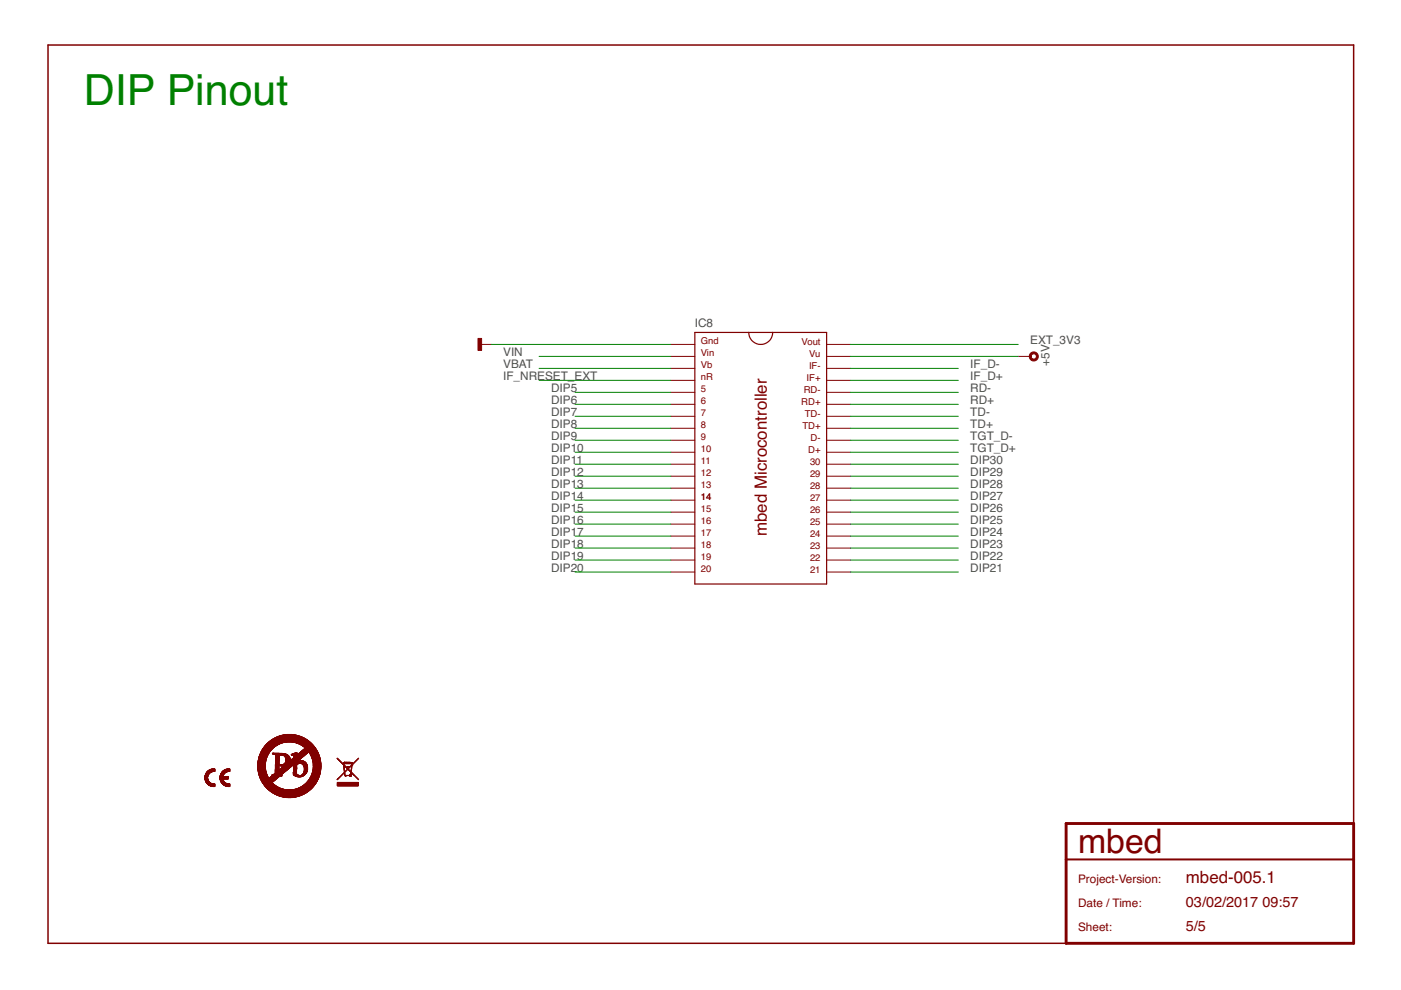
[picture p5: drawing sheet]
<svg xmlns="http://www.w3.org/2000/svg" width="297mm" height="210mm" viewBox="0 0 297 210" stroke-linecap="round" stroke-linejoin="round" font-family="sans-serif">
<g fill="#800000" stroke="#800000" stroke-width=".21">
<path d="M101.3 71.8h.8v2.5h-.8z"/>
<path d="M61 169.1h.7z"/>
<path d="M60.7 169.1h1.4z"/>
<path d="M60.5 169l1.7 .1z"/>
<path d="M60.3 169h2.1z"/>
<path d="M60.2 169h2.4z"/>
<path d="M60 169h2.7z"/>
<path d="M59.9 168.9l2.9 .1z"/>
<path d="M59.8 168.9l3.1 .1z"/>
<path d="M59.7 168.9h3.3z"/>
<path d="M59.6 168.8l3.5 .1z"/>
<path d="M59.5 168.8l3.7 .1z"/>
<path d="M59.4 168.8h3.9z"/>
<path d="M59.3 168.8h4.1z"/>
<path d="M59.2 168.7l4.3 .1z"/>
<path d="M59.1 168.7h4.5z"/>
<path d="M59 168.7h4.7z"/>
<path d="M58.9 168.7h4.8z"/>
<path d="M58.9 168.6l4.9 .1z"/>
<path d="M58.8 168.6h5.1z"/>
<path d="M58.7 168.6h5.3z"/>
<path d="M58.7 168.5l5.3 .1z"/>
<path d="M58.6 168.5h5.5z"/>
<path d="M58.5 168.5h5.7z"/>
<path d="M58.5 168.4l5.7 .1z"/>
<path d="M58.5 168.4l5.8 .1z"/>
<path d="M58.4 168.4h5.9z"/>
<path d="M58.4 168.4h6z"/>
<path d="M58.3 168.3l6.1 .1z"/>
<path d="M58.3 168.3l6.2 .1z"/>
<path d="M58.2 168.3h6.3z"/>
<path d="M58.1 168.3h6.5z"/>
<path d="M58.1 168.2l6.5 .1z"/>
<path d="M58 168.2l6.6 .1z"/>
<path d="M58 168.2h6.7z"/>
<path d="M57.9 168.1l6.9 .1z"/>
<path d="M57.9 168.1h6.9z"/>
<path d="M57.8 168.1h7.1z"/>
<path d="M57.8 168l7.2 .1z"/>
<path d="M57.7 168l7.3 .1z"/>
<path d="M57.7 168h7.3z"/>
<path d="M57.6 168h7.4z"/>
<path d="M57.6 167.9l7.5 .1z"/>
<path d="M57.5 167.9h7.7z"/>
<path d="M57.5 167.8l7.8 .1z"/>
<path d="M57.4 167.8l7.9 .1z"/>
<path d="M57.4 167.8h7.9z"/>
<path d="M57.4 167.8h8z"/>
<path d="M57.3 167.7l8.1 .1z"/>
<path d="M57.3 167.7h8.1z"/>
<path d="M57.3 167.7h8.2z"/>
<path d="M57.2 167.7h8.3z"/>
<path d="M57.2 167.6l8.3 .1z"/>
<path d="M57.1 167.6h8.5z"/>
<path d="M57 167.5l8.6 .1z"/>
<path d="M57 167.5l8.7 .1z"/>
<path d="M57 167.5h8.7z"/>
<path d="M57 167.4l4 .1z"/>
<path d="M61.7 167.4l4 .1z"/>
<path d="M56.9 167.4l3.8 .1z"/>
<path d="M62 167.4l3.7 .1z"/>
<path d="M56.9 167.4h3.6z"/>
<path d="M62.1 167.4h3.7z"/>
<path d="M56.9 167.4h3.5z"/>
<path d="M62.3 167.4h3.5z"/>
<path d="M56.9 167.3l3.3 .1z"/>
<path d="M62.4 167.3l3.4 .1z"/>
<path d="M56.8 167.3l3.4 .1z"/>
<path d="M62.5 167.3l3.4 .1z"/>
<path d="M56.8 167.3h3.2z"/>
<path d="M62.7 167.3h3.2z"/>
<path d="M62.7 167.3h3.3z"/>
<path d="M56.7 167.3h3.2z"/>
<path d="M62.8 167.3h3.2z"/>
<path d="M56.7 167.2l3.1 .1z"/>
<path d="M62.9 167.2l3.1 .1z"/>
<path d="M56.7 167.2h3z"/>
<path d="M63 167.2h3z"/>
<path d="M56.7 167.2h2.9z"/>
<path d="M56.6 167.2h3z"/>
<path d="M63.1 167.2h3z"/>
<path d="M56.6 167.1l2.9 .1z"/>
<path d="M63.2 167.1l2.9 .1z"/>
<path d="M56.6 167.1h2.8z"/>
<path d="M63.2 167.1h2.9z"/>
<path d="M63.3 167.1h2.8z"/>
<path d="M56.6 167l2.7 .1z"/>
<path d="M63.4 167l2.8 .1z"/>
<path d="M56.5 167l2.8 .1z"/>
<path d="M56.5 167h2.7z"/>
<path d="M63.5 167h2.7z"/>
<path d="M56.5 167h2.6z"/>
<path d="M63.5 167h2.8z"/>
<path d="M56.5 166.9l2.6 .1z"/>
<path d="M63.6 166.9l2.7 .1z"/>
<path d="M56.4 166.9l2.6 .1z"/>
<path d="M56.4 166.9h2.6z"/>
<path d="M63.7 166.9h2.6z"/>
<path d="M56.4 166.9h2.5z"/>
<path d="M63.8 166.9h2.5z"/>
<path d="M56.4 166.8l2.5 .1z"/>
<path d="M63.8 166.8l2.6 .1z"/>
<path d="M56.3 166.8l2.5 .1z"/>
<path d="M56.3 166.8h2.5z"/>
<path d="M63.9 166.8h2.5z"/>
<path d="M56.3 166.8h2.4z"/>
<path d="M56.2 166.7l2.5 .1z"/>
<path d="M64 166.7l2.5 .1z"/>
<path d="M56.2 166.7h2.4z"/>
<path d="M64.1 166.7h2.4z"/>
<path d="M56.2 166.6l2.3 .1z"/>
<path d="M64.1 166.6l2.4 .1z"/>
<path d="M64.2 166.6l2.3 .1z"/>
<path d="M56.1 166.6h2.4z"/>
<path d="M64.2 166.6h2.4z"/>
<path d="M56.1 166.6h2.3z"/>
<path d="M56.1 166.5l2.3 .1z"/>
<path d="M64.3 166.5l2.3 .1z"/>
<path d="M56 166.5h2.3z"/>
<path d="M64.3 166.5h2.4z"/>
<path d="M64.4 166.5h2.2z"/>
<path d="M56 166.4l2.3 .1z"/>
<path d="M64.4 166.4l2.3 .1z"/>
<path d="M64.5 166.4l2.2 .1z"/>
<path d="M56 166.4h2.2z"/>
<path d="M64.5 166.4h2.2z"/>
<path d="M64.5 166.4h2.3z"/>
<path d="M55.9 166.3l2.2 .1z"/>
<path d="M64.5 166.3l2.2 .1z"/>
<path d="M55.9 166.3h2.2z"/>
<path d="M64.6 166.3h2.2z"/>
<path d="M55.9 166.3h2.1z"/>
<path d="M55.9 166.2l2.1 .1z"/>
<path d="M64.7 166.2l2.1 .1z"/>
<path d="M55.9 166.2h2.1z"/>
<path d="M64.7 166.2h2.1z"/>
<path d="M55.8 166.2h2.2z"/>
<path d="M64.7 166.2h2.2z"/>
<path d="M55.8 166.2h2.1z"/>
<path d="M55.8 166.1l2.1 .1z"/>
<path d="M64.8 166.1l2.1 .1z"/>
<path d="M55.8 166.1l2 .1z"/>
<path d="M55.8 166.1h2z"/>
<path d="M64.9 166.1h2z"/>
<path d="M64.9 166.1h2.1z"/>
<path d="M55.7 166l2.1 .1z"/>
<path d="M64.9 166l2.1 .1z"/>
<path d="M55.7 166h2z"/>
<path d="M64.9 166h2.1z"/>
<path d="M55.7 165.9l2 .1z"/>
<path d="M65 165.9l2 .1z"/>
<path d="M55.6 165.9l2.1 .1z"/>
<path d="M55.7 165.9h2z"/>
<path d="M65 165.9h2.1z"/>
<path d="M55.6 165.9h2.1z"/>
<path d="M65.1 165.9h2z"/>
<path d="M55.6 165.8l2.2 .1z"/>
<path d="M65.1 165.8l2 .1z"/>
<path d="M55.6 165.8h2.2z"/>
<path d="M65.1 165.8h2z"/>
<path d="M55.5 165.8h2.4z"/>
<path d="M65.2 165.8h1.9z"/>
<path d="M55.6 165.7l2.3 .1z"/>
<path d="M65.2 165.7l2 .1z"/>
<path d="M55.5 165.7h2.4z"/>
<path d="M65.2 165.7h2z"/>
<path d="M55.5 165.7h2.5z"/>
<path d="M65.3 165.7h1.9z"/>
<path d="M55.5 165.6l2.5 .1z"/>
<path d="M65.3 165.6l1.9 .1z"/>
<path d="M55.4 165.6h2.7z"/>
<path d="M65.3 165.6h1.9z"/>
<path d="M55.5 165.5l2.6 .1z"/>
<path d="M65.3 165.5l2 .1z"/>
<path d="M55.4 165.5l2.7 .1z"/>
<path d="M65.4 165.5l1.9 .1z"/>
<path d="M55.4 165.5h2.8z"/>
<path d="M65.3 165.5h2z"/>
<path d="M65.4 165.5h1.9z"/>
<path d="M55.4 165.4l2.8 .1z"/>
<path d="M65.4 165.4l1.9 .1z"/>
<path d="M55.4 165.4l2.9 .1z"/>
<path d="M55.4 165.4h2.9z"/>
<path d="M65.4 165.4h1.9z"/>
<path d="M65.5 165.4h1.8z"/>
<path d="M55.4 165.4h3z"/>
<path d="M65.5 165.4h1.9z"/>
<path d="M55.3 165.3l3.1 .1z"/>
<path d="M65.5 165.3l1.9 .1z"/>
<path d="M55.3 165.3h3.1z"/>
<path d="M65.5 165.3h1.9z"/>
<path d="M55.3 165.2l3.2 .1z"/>
<path d="M65.6 165.2l1.8 .1z"/>
<path d="M55.3 165.2h3.2z"/>
<path d="M65.6 165.2h1.8z"/>
<path d="M55.2 165.2h3.3z"/>
<path d="M55.2 165.1l3.4 .1z"/>
<path d="M65.6 165.1l1.9 .1z"/>
<path d="M55.2 165.1h3.5z"/>
<path d="M65.7 165.1h1.8z"/>
<path d="M55.2 165l1.8 .1z"/>
<path d="M57 165l1.7 .1z"/>
<path d="M65.7 165l1.8 .1z"/>
<path d="M55.2 165h1.8z"/>
<path d="M57.1 165h1.7z"/>
<path d="M65.7 165h1.8z"/>
<path d="M55.2 165h1.7z"/>
<path d="M55.2 164.9l1.7 .1z"/>
<path d="M57.1 164.9l1.7 .1z"/>
<path d="M65.7 164.9l1.8 .1z"/>
<path d="M55.1 164.9l1.8 .1z"/>
<path d="M57.2 164.9l1.7 .1z"/>
<path d="M65.8 164.9l1.7 .1z"/>
<path d="M55.2 164.9h1.7z"/>
<path d="M57.2 164.9h1.7z"/>
<path d="M65.7 164.9h1.9z"/>
<path d="M55.1 164.9h1.8z"/>
<path d="M65.8 164.9h1.8z"/>
<path d="M55.1 164.8l1.8 .1z"/>
<path d="M57.3 164.8l1.6 .1z"/>
<path d="M65.8 164.8l1.8 .1z"/>
<path d="M55.1 164.8h1.8z"/>
<path d="M57.3 164.8h1.7z"/>
<path d="M65.8 164.8h1.8z"/>
<path d="M55.1 164.8h1.7z"/>
<path d="M55.1 164.7l1.7 .1z"/>
<path d="M57.4 164.7l1.7 .1z"/>
<path d="M65.9 164.7l1.7 .1z"/>
<path d="M55.1 164.7h1.7z"/>
<path d="M57.4 164.7h1.7z"/>
<path d="M63.2 164.7h.6z"/>
<path d="M65.9 164.7h1.7z"/>
<path d="M57.5 164.7h1.7z"/>
<path d="M63 164.7h.9z"/>
<path d="M55 164.6l1.8 .1z"/>
<path d="M57.5 164.6l1.7 .1z"/>
<path d="M62.9 164.6l1.1 .1z"/>
<path d="M65.9 164.6l1.7 .1z"/>
<path d="M55.1 164.6l1.6 .1z"/>
<path d="M62.9 164.6l1.2 .1z"/>
<path d="M55 164.6h1.7z"/>
<path d="M57.6 164.6h1.6z"/>
<path d="M62.8 164.6h1.3z"/>
<path d="M65.9 164.6h1.8z"/>
<path d="M55 164.5l1.7 .1z"/>
<path d="M57.6 164.5l1.7 .1z"/>
<path d="M62.7 164.5l1.5 .1z"/>
<path d="M66 164.5l1.7 .1z"/>
<path d="M55 164.5h1.7z"/>
<path d="M57.7 164.5h1.7z"/>
<path d="M62.6 164.5h1.7z"/>
<path d="M66 164.5h1.7z"/>
<path d="M57.7 164.5h2.1z"/>
<path d="M62.5 164.5h1.8z"/>
<path d="M55 164.4l1.7 .1z"/>
<path d="M57.7 164.4l2.1 .1z"/>
<path d="M62.5 164.4l1.9 .1z"/>
<path d="M66 164.4l1.7 .1z"/>
<path d="M55 164.4h1.7z"/>
<path d="M57.7 164.4h2.1z"/>
<path d="M62.4 164.4h1.1z"/>
<path d="M63.8 164.4h.6z"/>
<path d="M66 164.4h1.8z"/>
<path d="M54.9 164.4h1.7z"/>
<path d="M62.4 164.4h1z"/>
<path d="M63.8 164.4h.7z"/>
<path d="M62.4 164.4h.9z"/>
<path d="M63.9 164.4h.6z"/>
<path d="M66 164.4h1.7z"/>
<path d="M54.9 164.3l1.7 .1z"/>
<path d="M57.7 164.3l1.9 .1z"/>
<path d="M62.3 164.3l.9 .1z"/>
<path d="M64 164.3l.5 .1z"/>
<path d="M66 164.3l1.8 .1z"/>
<path d="M54.9 164.3h1.7z"/>
<path d="M57.7 164.3h1.9z"/>
<path d="M62.3 164.3h.9z"/>
<path d="M64 164.3h.6z"/>
<path d="M66.1 164.3h1.7z"/>
<path d="M57.9 164.3h1.7z"/>
<path d="M62.2 164.3h1z"/>
<path d="M58 164.3h1.6z"/>
<path d="M62.2 164.3h.9z"/>
<path d="M64.1 164.3h.5z"/>
<path d="M54.9 164.2l1.7 .1z"/>
<path d="M58 164.2l1.7 .1z"/>
<path d="M62.2 164.2l.9 .1z"/>
<path d="M64.1 164.2l.5 .1z"/>
<path d="M66.1 164.2l1.7 .1z"/>
<path d="M62.2 164.2l.8 .1z"/>
<path d="M64.1 164.2l.6 .1z"/>
<path d="M54.9 164.2h1.7z"/>
<path d="M58 164.2h1.7z"/>
<path d="M62.2 164.2h.8z"/>
<path d="M64.1 164.2h.6z"/>
<path d="M66.1 164.2h1.7z"/>
<path d="M54.9 164.1l1.7 .1z"/>
<path d="M58.1 164.1l1.7 .1z"/>
<path d="M62.2 164.1l.8 .1z"/>
<path d="M64.2 164.1l.5 .1z"/>
<path d="M66.1 164.1l1.7 .1z"/>
<path d="M54.9 164.1l1.6 .1z"/>
<path d="M62.2 164.1l.7 .1z"/>
<path d="M54.9 164.1h1.7z"/>
<path d="M58.1 164.1h1.7z"/>
<path d="M62.2 164.1h.7z"/>
<path d="M64.2 164.1h.6z"/>
<path d="M66.1 164.1h1.7z"/>
<path d="M58.2 164.1h1.7z"/>
<path d="M54.9 164l1.6 .1z"/>
<path d="M58.2 164l1.7 .1z"/>
<path d="M62.2 164l.7 .1z"/>
<path d="M64.3 164l.5 .1z"/>
<path d="M66.2 164l1.7 .1z"/>
<path d="M54.8 164l1.7 .1z"/>
<path d="M62.2 164l.6 .1z"/>
<path d="M54.8 164h1.7z"/>
<path d="M58.3 164h1.6z"/>
<path d="M62.2 164h.6z"/>
<path d="M64.3 164h.5z"/>
<path d="M66.2 164h1.7z"/>
<path d="M58.3 164h1.7z"/>
<path d="M64.3 164h.6z"/>
<path d="M66.2 164h1.6z"/>
<path d="M62.2 164h.7z"/>
<path d="M54.8 163.9l1.7 .1z"/>
<path d="M58.4 163.9l1.6 .1z"/>
<path d="M62.2 163.9l.7 .1z"/>
<path d="M64.3 163.9l.6 .1z"/>
<path d="M66.2 163.9l1.7 .1z"/>
<path d="M54.8 163.9h1.7z"/>
<path d="M58.3 163.9h1.8z"/>
<path d="M62.2 163.9h.7z"/>
<path d="M64.4 163.9h.5z"/>
<path d="M66.2 163.9h1.7z"/>
<path d="M58.4 163.9h1.7z"/>
<path d="M64.4 163.9h.6z"/>
<path d="M54.8 163.8l1.6 .1z"/>
<path d="M58.4 163.8l1.8 .1z"/>
<path d="M62.2 163.8l.7 .1z"/>
<path d="M64.4 163.8l.6 .1z"/>
<path d="M66.2 163.8l1.7 .1z"/>
<path d="M54.8 163.8h1.6z"/>
<path d="M58.4 163.8h1.8z"/>
<path d="M62.2 163.8h.7z"/>
<path d="M64.4 163.8h.6z"/>
<path d="M66.2 163.8h1.7z"/>
<path d="M66.3 163.8h1.6z"/>
<path d="M54.8 163.7l1.6 .1z"/>
<path d="M58.4 163.7l1.8 .1z"/>
<path d="M62.2 163.7l.7 .1z"/>
<path d="M64.4 163.7l.6 .1z"/>
<path d="M66.3 163.7l1.6 .1z"/>
<path d="M58.4 163.7l1.9 .1z"/>
<path d="M54.8 163.7h1.6z"/>
<path d="M58.4 163.7h1.9z"/>
<path d="M62.2 163.7h.7z"/>
<path d="M64.5 163.7h.5z"/>
<path d="M66.3 163.7h1.6z"/>
<path d="M54.8 163.6l1.6 .1z"/>
<path d="M58.4 163.6l2 .1z"/>
<path d="M62.2 163.6l.7 .1z"/>
<path d="M64.4 163.6l.7 .1z"/>
<path d="M66.3 163.6l1.6 .1z"/>
<path d="M64.5 163.6l.6 .1z"/>
<path d="M54.8 163.6h1.6z"/>
<path d="M58.4 163.6h2z"/>
<path d="M62.2 163.6h.7z"/>
<path d="M64.5 163.6h.6z"/>
<path d="M66.3 163.6h1.6z"/>
<path d="M58.4 163.6h2.1z"/>
<path d="M54.8 163.5l1.6 .1z"/>
<path d="M58.4 163.5l2.1 .1z"/>
<path d="M62.2 163.5l.7 .1z"/>
<path d="M64.5 163.5l.6 .1z"/>
<path d="M66.3 163.5l1.6 .1z"/>
<path d="M54.7 163.5l1.6 .1z"/>
<path d="M54.7 163.5h1.6z"/>
<path d="M58.4 163.5h2.2z"/>
<path d="M62.2 163.5h.7z"/>
<path d="M64.5 163.5h.6z"/>
<path d="M66.3 163.5h1.6z"/>
<path d="M66.3 163.5h1.7z"/>
<path d="M54.7 163.4l1.6 .1z"/>
<path d="M58.4 163.4l2.2 .1z"/>
<path d="M62.2 163.4l.7 .1z"/>
<path d="M64.5 163.4l.6 .1z"/>
<path d="M66.3 163.4l1.7 .1z"/>
<path d="M54.7 163.4h1.6z"/>
<path d="M58.4 163.4h2.3z"/>
<path d="M62.2 163.4h.7z"/>
<path d="M64.5 163.4h.7z"/>
<path d="M66.3 163.4h1.7z"/>
<path d="M66.4 163.4h1.6z"/>
<path d="M54.7 163.3l1.6 .1z"/>
<path d="M58.4 163.3l2.3 .1z"/>
<path d="M62.2 163.3l.7 .1z"/>
<path d="M64.5 163.3l.7 .1z"/>
<path d="M66.4 163.3l1.6 .1z"/>
<path d="M58.4 163.3l2.4 .1z"/>
<path d="M54.7 163.3h1.6z"/>
<path d="M58.4 163.3h2.4z"/>
<path d="M62.2 163.3h.7z"/>
<path d="M64.5 163.3h.7z"/>
<path d="M66.4 163.3h1.6z"/>
<path d="M58.4 163.3h.7z"/>
<path d="M59.1 163.3h1.7z"/>
<path d="M54.7 163.2l1.6 .1z"/>
<path d="M58.4 163.2l.7 .1z"/>
<path d="M59.2 163.2l1.7 .1z"/>
<path d="M62.2 163.2l.7 .1z"/>
<path d="M64.5 163.2l.7 .1z"/>
<path d="M66.4 163.2l1.6 .1z"/>
<path d="M54.7 163.2h1.6z"/>
<path d="M58.4 163.2h.7z"/>
<path d="M59.2 163.2h1.7z"/>
<path d="M62.2 163.2h.7z"/>
<path d="M64.5 163.2h.7z"/>
<path d="M66.4 163.2h1.6z"/>
<path d="M59.3 163.2h1.7z"/>
<path d="M54.7 163.1l1.6 .1z"/>
<path d="M58.4 163.1l.7 .1z"/>
<path d="M59.3 163.1l1.7 .1z"/>
<path d="M62.2 163.1l.7 .1z"/>
<path d="M64.5 163.1l.7 .1z"/>
<path d="M66.4 163.1l1.6 .1z"/>
<path d="M54.7 163.1h1.6z"/>
<path d="M58.4 163.1h.7z"/>
<path d="M59.4 163.1h1.6z"/>
<path d="M62.2 163.1h.7z"/>
<path d="M64.5 163.1h.7z"/>
<path d="M66.4 163.1h1.6z"/>
<path d="M59.4 163.1h1.7z"/>
<path d="M54.7 163l1.6 .1z"/>
<path d="M58.4 163l.7 .1z"/>
<path d="M59.4 163l1.7 .1z"/>
<path d="M62.2 163l.7 .1z"/>
<path d="M64.5 163l.7 .1z"/>
<path d="M66.4 163l1.6 .1z"/>
<path d="M54.7 163h1.6z"/>
<path d="M58.4 163h.7z"/>
<path d="M59.4 163h1.7z"/>
<path d="M62.2 163h.7z"/>
<path d="M64.5 163h.7z"/>
<path d="M66.4 163h1.6z"/>
<path d="M59.5 163h1.7z"/>
<path d="M54.7 162.9l1.6 .1z"/>
<path d="M58.4 162.9l.7 .1z"/>
<path d="M59.5 162.9l1.7 .1z"/>
<path d="M62.2 162.9l.7 .1z"/>
<path d="M64.5 162.9l.7 .1z"/>
<path d="M66.4 162.9l1.6 .1z"/>
<path d="M54.7 162.9h1.6z"/>
<path d="M58.4 162.9h.7z"/>
<path d="M59.6 162.9h1.7z"/>
<path d="M62.2 162.9h.7z"/>
<path d="M64.5 162.9h.7z"/>
<path d="M66.4 162.9h1.6z"/>
<path d="M54.7 162.8l1.6 .1z"/>
<path d="M58.4 162.8l.7 .1z"/>
<path d="M59.6 162.8l1.7 .1z"/>
<path d="M62.2 162.8l.7 .1z"/>
<path d="M64.5 162.8l.7 .1z"/>
<path d="M66.4 162.8l1.6 .1z"/>
<path d="M59.7 162.8l1.7 .1z"/>
<path d="M54.7 162.8h1.6z"/>
<path d="M58.4 162.8h.7z"/>
<path d="M59.7 162.8h1.7z"/>
<path d="M62.2 162.8h.7z"/>
<path d="M64.5 162.8h.7z"/>
<path d="M66.4 162.8h1.6z"/>
<path d="M59.8 162.8h1.6z"/>
<path d="M54.7 162.7l1.6 .1z"/>
<path d="M58.4 162.7l.7 .1z"/>
<path d="M59.8 162.7l1.7 .1z"/>
<path d="M62.2 162.7l.7 .1z"/>
<path d="M64.5 162.7l.7 .1z"/>
<path d="M66.4 162.7l1.6 .1z"/>
<path d="M54.7 162.7h1.6z"/>
<path d="M58.4 162.7h.7z"/>
<path d="M59.8 162.7h1.7z"/>
<path d="M62.3 162.7h.6z"/>
<path d="M64.5 162.7h.7z"/>
<path d="M66.4 162.7h1.6z"/>
<path d="M54.7 162.6l1.5 .1z"/>
<path d="M58.4 162.6l.7 .1z"/>
<path d="M59.9 162.6l1.7 .1z"/>
<path d="M62.3 162.6l.6 .1z"/>
<path d="M64.5 162.6l.7 .1z"/>
<path d="M66.4 162.6l1.6 .1z"/>
<path d="M54.7 162.6h1.5z"/>
<path d="M58.4 162.6h.7z"/>
<path d="M59.9 162.6h1.7z"/>
<path d="M62.3 162.6h.6z"/>
<path d="M64.5 162.6h.7z"/>
<path d="M66.4 162.6h1.6z"/>
<path d="M60 162.6h1.7z"/>
<path d="M54.7 162.5l1.5 .1z"/>
<path d="M58.4 162.5l.7 .1z"/>
<path d="M60 162.5l1.7 .1z"/>
<path d="M62.3 162.5l.6 .1z"/>
<path d="M64.5 162.5l.7 .1z"/>
<path d="M66.4 162.5l1.7 .1z"/>
<path d="M54.7 162.5h1.5z"/>
<path d="M58.4 162.5h.7z"/>
<path d="M60 162.5h1.7z"/>
<path d="M62.3 162.5h.6z"/>
<path d="M64.5 162.5h.7z"/>
<path d="M66.4 162.5h1.7z"/>
<path d="M60.1 162.5h1.7z"/>
<path d="M54.7 162.4l1.5 .1z"/>
<path d="M58.4 162.4l.7 .1z"/>
<path d="M60.2 162.4l1.6 .1z"/>
<path d="M62.3 162.4l.6 .1z"/>
<path d="M64.5 162.4l.7 .1z"/>
<path d="M66.4 162.4l1.7 .1z"/>
<path d="M54.7 162.4h1.5z"/>
<path d="M58.4 162.4h.7z"/>
<path d="M60.2 162.4h1.7z"/>
<path d="M62.3 162.4h.6z"/>
<path d="M64.4 162.4h.8z"/>
<path d="M66.4 162.4h1.7z"/>
<path d="M59.7 162.4h2.2z"/>
<path d="M54.7 162.3l1.5 .1z"/>
<path d="M58.4 162.3l.7 .1z"/>
<path d="M59.5 162.3l2.4 .1z"/>
<path d="M62.3 162.3l.6 .1z"/>
<path d="M64.4 162.3l.8 .1z"/>
<path d="M66.4 162.3l1.6 .1z"/>
<path d="M59.3 162.3l2.7 .1z"/>
<path d="M54.7 162.3h1.5z"/>
<path d="M58.4 162.3h.7z"/>
<path d="M59.2 162.3h2.8z"/>
<path d="M62.3 162.3h.6z"/>
<path d="M64.3 162.3h.9z"/>
<path d="M66.4 162.3h1.6z"/>
<path d="M58.4 162.3h3.6z"/>
<path d="M54.7 162.2l1.5 .1z"/>
<path d="M58.4 162.2l3.6 .1z"/>
<path d="M62.3 162.2l.6 .1z"/>
<path d="M64.3 162.2l.8 .1z"/>
<path d="M66.4 162.2l1.6 .1z"/>
<path d="M58.4 162.2l3.7 .1z"/>
<path d="M54.7 162.2h1.5z"/>
<path d="M58.4 162.2h3.7z"/>
<path d="M62.3 162.2h.6z"/>
<path d="M64.3 162.2h.8z"/>
<path d="M66.4 162.2h1.6z"/>
<path d="M54.7 162.1l1.5 .1z"/>
<path d="M58.4 162.1l3.8 .1z"/>
<path d="M62.3 162.1l.6 .1z"/>
<path d="M64.3 162.1l.8 .1z"/>
<path d="M66.4 162.1l1.6 .1z"/>
<path d="M64.2 162.1l.9 .1z"/>
<path d="M54.7 162.1h1.6z"/>
<path d="M58.4 162.1h1.1z"/>
<path d="M59.9 162.1h2.3z"/>
<path d="M62.3 162.1h.7z"/>
<path d="M64.2 162.1h.9z"/>
<path d="M66.4 162.1h1.6z"/>
<path d="M58.4 162.1h1z"/>
<path d="M60 162.1h2.3z"/>
<path d="M58.4 162.1h.8z"/>
<path d="M60.1 162.1h2.9z"/>
<path d="M64.2 162.1h.8z"/>
<path d="M54.7 162l1.6 .1z"/>
<path d="M58.4 162l.7 .1z"/>
<path d="M60.2 162l2.9 .1z"/>
<path d="M64.1 162l1 .1z"/>
<path d="M66.4 162l1.6 .1z"/>
<path d="M54.7 162h1.6z"/>
<path d="M58.4 162h.7z"/>
<path d="M60.2 162h2.9z"/>
<path d="M64.1 162h.9z"/>
<path d="M66.4 162h1.6z"/>
<path d="M54.7 161.9l1.6 .1z"/>
<path d="M58.4 161.9l.7 .1z"/>
<path d="M60.2 161.9l3 .1z"/>
<path d="M64 161.9l1 .1z"/>
<path d="M66.4 161.9l1.6 .1z"/>
<path d="M60.3 161.9l2.9 .1z"/>
<path d="M54.7 161.9h1.6z"/>
<path d="M58.4 161.9h.7z"/>
<path d="M60.3 161.9h3z"/>
<path d="M64 161.9h1z"/>
<path d="M66.4 161.9h1.6z"/>
<path d="M60.3 161.9h3.1z"/>
<path d="M63.9 161.9h1.1z"/>
<path d="M54.7 161.8l1.6 .1z"/>
<path d="M58.4 161.8l.7 .1z"/>
<path d="M60.4 161.8l3 .1z"/>
<path d="M63.8 161.8l1.1 .1z"/>
<path d="M66.4 161.8l1.6 .1z"/>
<path d="M60.4 161.8l2.5 .1z"/>
<path d="M62.9 161.8l.6 .1z"/>
<path d="M63.7 161.8l1.2 .1z"/>
<path d="M54.7 161.8h1.6z"/>
<path d="M58.4 161.8h.7z"/>
<path d="M60.4 161.8h2.5z"/>
<path d="M62.9 161.8h2z"/>
<path d="M66.4 161.8h1.6z"/>
<path d="M63 161.8h1.9z"/>
<path d="M54.7 161.7l1.6 .1z"/>
<path d="M58.4 161.7l.7 .1z"/>
<path d="M60.5 161.7l2.4 .1z"/>
<path d="M63 161.7l1.9 .1z"/>
<path d="M66.4 161.7l1.6 .1z"/>
<path d="M54.7 161.7h1.6z"/>
<path d="M58.4 161.7h.7z"/>
<path d="M60.5 161.7h2.4z"/>
<path d="M63.1 161.7h1.7z"/>
<path d="M66.4 161.7h1.6z"/>
<path d="M54.7 161.6l1.6 .1z"/>
<path d="M58.4 161.6l.7 .1z"/>
<path d="M60.5 161.6l2.4 .1z"/>
<path d="M63.1 161.6l1.7 .1z"/>
<path d="M66.4 161.6l1.6 .1z"/>
<path d="M54.7 161.6h1.6z"/>
<path d="M58.4 161.6h.7z"/>
<path d="M60.5 161.6h2.4z"/>
<path d="M63.1 161.6h1.6z"/>
<path d="M66.4 161.6h1.6z"/>
<path d="M60.6 161.6h2.3z"/>
<path d="M63.2 161.6h1.5z"/>
<path d="M54.7 161.5l1.6 .1z"/>
<path d="M58.4 161.5l.7 .1z"/>
<path d="M60.6 161.5l2.3 .1z"/>
<path d="M63.2 161.5l1.5 .1z"/>
<path d="M66.4 161.5l1.6 .1z"/>
<path d="M54.7 161.5h1.6z"/>
<path d="M58.4 161.5h.7z"/>
<path d="M60.6 161.5h2.3z"/>
<path d="M63.3 161.5h1.3z"/>
<path d="M66.4 161.5h1.6z"/>
<path d="M60.6 161.5h2.4z"/>
<path d="M63.4 161.5h1.2z"/>
<path d="M54.7 161.4l1.6 .1z"/>
<path d="M58.4 161.4l.7 .1z"/>
<path d="M60.6 161.4l2.4 .1z"/>
<path d="M63.4 161.4l1.1 .1z"/>
<path d="M66.4 161.4l1.6 .1z"/>
<path d="M60.6 161.4l2.5 .1z"/>
<path d="M54.7 161.4h1.6z"/>
<path d="M58.4 161.4h.7z"/>
<path d="M60.6 161.4h2.5z"/>
<path d="M63.5 161.4h.9z"/>
<path d="M66.4 161.4h1.6z"/>
<path d="M54.7 161.3l1.6 .1z"/>
<path d="M58.4 161.3l.7 .1z"/>
<path d="M60.6 161.3l2.5 .1z"/>
<path d="M63.6 161.3l.7 .1z"/>
<path d="M66.3 161.3l1.7 .1z"/>
<path d="M60.6 161.3l2.6 .1z"/>
<path d="M63.7 161.3l.5 .1z"/>
<path d="M66.3 161.3l1.6 .1z"/>
<path d="M54.7 161.3h1.6z"/>
<path d="M58.4 161.3h.7z"/>
<path d="M60.6 161.3h2.6z"/>
<path d="M63.8 161.3h.3z"/>
<path d="M66.3 161.3h1.6z"/>
<path d="M54.7 161.2l1.6 .1z"/>
<path d="M58.4 161.2l.8 .1z"/>
<path d="M60.6 161.2l.9 .1z"/>
<path d="M61.6 161.2l1.6 .1z"/>
<path d="M66.3 161.2l1.6 .1z"/>
<path d="M54.8 161.2l1.6 .1z"/>
<path d="M61.6 161.2l1.7 .1z"/>
<path d="M54.8 161.2h1.6z"/>
<path d="M58.4 161.2h.8z"/>
<path d="M60.6 161.2h.9z"/>
<path d="M61.6 161.2h1.7z"/>
<path d="M66.3 161.2h1.6z"/>
<path d="M61.7 161.2h1.7z"/>
<path d="M54.8 161.1l1.6 .1z"/>
<path d="M58.4 161.1l.8 .1z"/>
<path d="M60.6 161.1l.9 .1z"/>
<path d="M61.7 161.1l1.7 .1z"/>
<path d="M66.3 161.1l1.6 .1z"/>
<path d="M54.8 161.1h1.6z"/>
<path d="M58.4 161.1h.8z"/>
<path d="M60.6 161.1h.9z"/>
<path d="M61.7 161.1h1.7z"/>
<path d="M66.3 161.1h1.6z"/>
<path d="M58.5 161.1h.7z"/>
<path d="M61.8 161.1h1.7z"/>
<path d="M54.8 161l1.6 .1z"/>
<path d="M58.5 161l.7 .1z"/>
<path d="M60.6 161l.9 .1z"/>
<path d="M61.8 161l1.7 .1z"/>
<path d="M66.3 161l1.6 .1z"/>
<path d="M54.8 161h1.6z"/>
<path d="M58.5 161h.7z"/>
<path d="M60.6 161h.9z"/>
<path d="M61.8 161h1.7z"/>
<path d="M66.3 161h1.6z"/>
<path d="M61.9 161h1.7z"/>
<path d="M54.8 160.9l1.6 .1z"/>
<path d="M58.5 160.9l.7 .1z"/>
<path d="M60.6 160.9l.9 .1z"/>
<path d="M61.9 160.9l1.7 .1z"/>
<path d="M66.2 160.9l1.7 .1z"/>
<path d="M62 160.9l1.7 .1z"/>
<path d="M54.8 160.9h1.7z"/>
<path d="M58.5 160.9h.7z"/>
<path d="M60.6 160.9h.9z"/>
<path d="M62 160.9h1.7z"/>
<path d="M66.2 160.9h1.7z"/>
<path d="M54.8 160.8l1.7 .1z"/>
<path d="M58.5 160.8l.7 .1z"/>
<path d="M60.6 160.8l.9 .1z"/>
<path d="M62 160.8l1.7 .1z"/>
<path d="M66.2 160.8l1.7 .1z"/>
<path d="M62.1 160.8l1.7 .1z"/>
<path d="M54.8 160.8h1.7z"/>
<path d="M58.5 160.8h.7z"/>
<path d="M60.6 160.8h.9z"/>
<path d="M62.1 160.8h1.7z"/>
<path d="M66.2 160.8h1.6z"/>
<path d="M54.9 160.8h1.6z"/>
<path d="M54.9 160.7l1.6 .1z"/>
<path d="M58.5 160.7l.7 .1z"/>
<path d="M60.6 160.7l.9 .1z"/>
<path d="M62.2 160.7l1.7 .1z"/>
<path d="M66.2 160.7l1.7 .1z"/>
<path d="M54.9 160.7h1.6z"/>
<path d="M58.5 160.7h.7z"/>
<path d="M60.6 160.7h.9z"/>
<path d="M62.2 160.7h1.7z"/>
<path d="M66.1 160.7h1.7z"/>
<path d="M60.5 160.7h1z"/>
<path d="M60.6 160.7h.8z"/>
<path d="M62.3 160.7h1.7z"/>
<path d="M54.9 160.6l1.6 .1z"/>
<path d="M58.5 160.6l.7 .1z"/>
<path d="M60.6 160.6l.8 .1z"/>
<path d="M62.3 160.6l1.7 .1z"/>
<path d="M66.1 160.6l1.7 .1z"/>
<path d="M54.9 160.6h1.6z"/>
<path d="M58.5 160.6h.7z"/>
<path d="M60.5 160.6h.9z"/>
<path d="M62.3 160.6h1.7z"/>
<path d="M66.1 160.6h1.7z"/>
<path d="M54.9 160.6h1.7z"/>
<path d="M62.3 160.6h1.8z"/>
<path d="M54.9 160.5l1.7 .1z"/>
<path d="M58.5 160.5l.7 .1z"/>
<path d="M60.5 160.5l.9 .1z"/>
<path d="M62.3 160.5l1.8 .1z"/>
<path d="M66.1 160.5l1.7 .1z"/>
<path d="M54.9 160.5h1.7z"/>
<path d="M58.5 160.5h.7z"/>
<path d="M60.5 160.5h.9z"/>
<path d="M62.3 160.5h1.9z"/>
<path d="M66.1 160.5h1.7z"/>
<path d="M54.9 160.4l1.7 .1z"/>
<path d="M58.5 160.4l.7 .1z"/>
<path d="M60.5 160.4l.8 .1z"/>
<path d="M62.3 160.4l1.9 .1z"/>
<path d="M66.1 160.4l1.7 .1z"/>
<path d="M60.4 160.4l.9 .1z"/>
<path d="M66 160.4l1.7 .1z"/>
<path d="M54.9 160.4h1.7z"/>
<path d="M58.5 160.4h.7z"/>
<path d="M60.4 160.4h.9z"/>
<path d="M62.3 160.4h2z"/>
<path d="M66 160.4h1.7z"/>
<path d="M58.4 160.4h.8z"/>
<path d="M66 160.4h1.8z"/>
<path d="M54.9 160.3l1.7 .1z"/>
<path d="M58.4 160.3l.8 .1z"/>
<path d="M60.4 160.3l.9 .1z"/>
<path d="M62.3 160.3l2 .1z"/>
<path d="M66 160.3l1.7 .1z"/>
<path d="M55 160.3l1.7 .1z"/>
<path d="M58.5 160.3l.7 .1z"/>
<path d="M60.3 160.3l1 .1z"/>
<path d="M62.3 160.3l2.1 .1z"/>
<path d="M55 160.3h1.7z"/>
<path d="M58.4 160.3h.8z"/>
<path d="M60.3 160.3h1z"/>
<path d="M62.3 160.3h2.1z"/>
<path d="M66 160.3h1.7z"/>
<path d="M60.3 160.3h.9z"/>
<path d="M55 160.2l1.7 .1z"/>
<path d="M58.4 160.2l.8 .1z"/>
<path d="M60.3 160.2l.9 .1z"/>
<path d="M62.3 160.2l2.2 .1z"/>
<path d="M66 160.2l1.7 .1z"/>
<path d="M60.2 160.2l1 .1z"/>
<path d="M55 160.2h1.7z"/>
<path d="M58.4 160.2h.8z"/>
<path d="M60.2 160.2h1z"/>
<path d="M62.3 160.2h2.2z"/>
<path d="M65.9 160.2h1.8z"/>
<path d="M55.1 160.2h1.6z"/>
<path d="M60.1 160.2h1z"/>
<path d="M55.1 160.1l1.6 .1z"/>
<path d="M58.4 160.1l.8 .1z"/>
<path d="M60.1 160.1l1 .1z"/>
<path d="M62.2 160.1l2.4 .1z"/>
<path d="M65.9 160.1l1.7 .1z"/>
<path d="M55 160.1h1.8z"/>
<path d="M58.4 160.1h.8z"/>
<path d="M60 160.1h1.1z"/>
<path d="M62.2 160.1h2.4z"/>
<path d="M65.9 160.1h1.7z"/>
<path d="M55.1 160.1h1.7z"/>
<path d="M58.4 160.1h.9z"/>
<path d="M59.9 160.1h1.1z"/>
<path d="M58.4 160.1h1.1z"/>
<path d="M59.8 160.1h1.2z"/>
<path d="M61.8 160.1h.2z"/>
<path d="M62.1 160.1h2.6z"/>
<path d="M55.1 160l1.7 .1z"/>
<path d="M58.4 160l2.6 .1z"/>
<path d="M61.8 160l1.2 .1z"/>
<path d="M63 160l1.7 .1z"/>
<path d="M65.9 160l1.7 .1z"/>
<path d="M58.4 160l2.5 .1z"/>
<path d="M55.1 160h1.7z"/>
<path d="M58.4 160h2.5z"/>
<path d="M61.7 160h1.3z"/>
<path d="M63.1 160h1.7z"/>
<path d="M65.8 160h1.8z"/>
<path d="M55.1 160h1.8z"/>
<path d="M58.3 160h2.5z"/>
<path d="M55.1 159.9l1.8 .1z"/>
<path d="M58.3 159.9l2.5 .1z"/>
<path d="M61.8 159.9l1.2 .1z"/>
<path d="M63.1 159.9l1.7 .1z"/>
<path d="M65.8 159.9l1.8 .1z"/>
<path d="M58.2 159.9l2.5 .1z"/>
<path d="M55.1 159.9h1.8z"/>
<path d="M58.2 159.9h2.5z"/>
<path d="M61.9 159.9h1.1z"/>
<path d="M63.2 159.9h1.7z"/>
<path d="M65.8 159.9h1.8z"/>
<path d="M55.2 159.9h1.7z"/>
<path d="M58 159.9h2.6z"/>
<path d="M62 159.9h.9z"/>
<path d="M65.8 159.9h1.7z"/>
<path d="M55.2 159.8l1.7 .1z"/>
<path d="M57.8 159.8l2.7 .1z"/>
<path d="M62 159.8l1 .1z"/>
<path d="M63.2 159.8l1.7 .1z"/>
<path d="M65.8 159.8l1.7 .1z"/>
<path d="M57.8 159.8l2.6 .1z"/>
<path d="M62.1 159.8l.8 .1z"/>
<path d="M63.3 159.8l1.7 .1z"/>
<path d="M65.7 159.8l1.8 .1z"/>
<path d="M55.2 159.8h1.7z"/>
<path d="M57.8 159.8h2.5z"/>
<path d="M62.2 159.8h.8z"/>
<path d="M63.3 159.8h1.7z"/>
<path d="M65.7 159.8h1.8z"/>
<path d="M57.8 159.8h2.3z"/>
<path d="M62.3 159.8h.7z"/>
<path d="M55.2 159.7l1.8 .1z"/>
<path d="M57.8 159.7l2.1 .1z"/>
<path d="M62.3 159.7l.7 .1z"/>
<path d="M63.4 159.7l1.7 .1z"/>
<path d="M65.7 159.7l1.8 .1z"/>
<path d="M55.2 159.7h1.8z"/>
<path d="M57.8 159.7h1.4z"/>
<path d="M62.4 159.7h.6z"/>
<path d="M63.4 159.7h1.7z"/>
<path d="M65.7 159.7h1.8z"/>
<path d="M57.8 159.7h.3z"/>
<path d="M62.5 159.7h.5z"/>
<path d="M63.5 159.7h1.7z"/>
<path d="M55.2 159.6l1.8 .1z"/>
<path d="M62.6 159.6l.4 .1z"/>
<path d="M63.5 159.6l1.7 .1z"/>
<path d="M65.6 159.6l1.8 .1z"/>
<path d="M55.3 159.6h1.7z"/>
<path d="M62.7 159.6h.3z"/>
<path d="M63.5 159.6h1.7z"/>
<path d="M65.6 159.6h1.8z"/>
<path d="M55.3 159.6h1.8z"/>
<path d="M62.7 159.6h.2z"/>
<path d="M63.6 159.6h1.7z"/>
<path d="M55.3 159.5l1.8 .1z"/>
<path d="M63.6 159.5l1.7 .1z"/>
<path d="M65.6 159.5l1.8 .1z"/>
<path d="M55.3 159.5h1.8z"/>
<path d="M63.7 159.5h1.7z"/>
<path d="M65.5 159.5h1.9z"/>
<path d="M55.3 159.4l1.8 .1z"/>
<path d="M63.7 159.4l1.7 .1z"/>
<path d="M65.5 159.4l1.9 .1z"/>
<path d="M55.4 159.4l1.8 .1z"/>
<path d="M55.4 159.4h1.8z"/>
<path d="M63.8 159.4h1.6z"/>
<path d="M65.5 159.4h1.8z"/>
<path d="M63.8 159.4h3.5z"/>
<path d="M55.4 159.3l1.8 .1z"/>
<path d="M63.8 159.3l3.5 .1z"/>
<path d="M55.4 159.3l1.9 .1z"/>
<path d="M63.9 159.3l3.4 .1z"/>
<path d="M55.4 159.3h1.9z"/>
<path d="M63.9 159.3h3.4z"/>
<path d="M63.9 159.3h3.3z"/>
<path d="M55.5 159.2l1.8 .1z"/>
<path d="M64 159.2l3.2 .1z"/>
<path d="M55.5 159.2h1.8z"/>
<path d="M64 159.2h3.2z"/>
<path d="M55.5 159.2h1.9z"/>
<path d="M64.1 159.2h3.1z"/>
<path d="M55.5 159.1l1.9 .1z"/>
<path d="M64.1 159.1l3.1 .1z"/>
<path d="M55.5 159.1h1.9z"/>
<path d="M64.1 159.1h3.1z"/>
<path d="M55.5 159.1h2z"/>
<path d="M64.2 159.1h3z"/>
<path d="M55.5 159l1.9 .1z"/>
<path d="M64.2 159l2.9 .1z"/>
<path d="M55.6 159l1.9 .1z"/>
<path d="M55.6 159h1.9z"/>
<path d="M64.2 159h2.9z"/>
<path d="M64.3 159h2.8z"/>
<path d="M55.6 158.9l2 .1z"/>
<path d="M64.3 158.9l2.8 .1z"/>
<path d="M55.6 158.9h2z"/>
<path d="M64.3 158.9h2.8z"/>
<path d="M64.4 158.9h2.6z"/>
<path d="M55.7 158.8l2 .1z"/>
<path d="M64.5 158.8l2.5 .1z"/>
<path d="M55.7 158.8h2z"/>
<path d="M64.5 158.8h2.5z"/>
<path d="M55.7 158.7l2.1 .1z"/>
<path d="M64.5 158.7l2.5 .1z"/>
<path d="M55.8 158.7h2z"/>
<path d="M64.6 158.7h2.3z"/>
<path d="M55.8 158.6l2.1 .1z"/>
<path d="M64.7 158.6l2.2 .1z"/>
<path d="M55.8 158.6h2.1z"/>
<path d="M64.7 158.6h2.2z"/>
<path d="M55.9 158.6h2z"/>
<path d="M64.7 158.6h2.1z"/>
<path d="M55.9 158.5l2.1 .1z"/>
<path d="M64.7 158.5l2.1 .1z"/>
<path d="M55.9 158.5h2.1z"/>
<path d="M64.6 158.5h2.2z"/>
<path d="M55.9 158.5h2.2z"/>
<path d="M56 158.4l2.1 .1z"/>
<path d="M64.6 158.4l2.2 .1z"/>
<path d="M64.6 158.4l2.1 .1z"/>
<path d="M56 158.4h2.1z"/>
<path d="M64.5 158.4h2.2z"/>
<path d="M56 158.4h2.2z"/>
<path d="M56 158.3l2.2 .1z"/>
<path d="M64.5 158.3l2.2 .1z"/>
<path d="M56 158.3h2.3z"/>
<path d="M64.4 158.3h2.3z"/>
<path d="M56.1 158.3h2.2z"/>
<path d="M64.4 158.3h2.2z"/>
<path d="M56.1 158.2l2.3 .1z"/>
<path d="M64.3 158.2l2.3 .1z"/>
<path d="M56.1 158.2h2.3z"/>
<path d="M64.3 158.2h2.3z"/>
<path d="M64.2 158.2h2.3z"/>
<path d="M56.2 158.2h2.3z"/>
<path d="M56.2 158.1l2.3 .1z"/>
<path d="M64.2 158.1l2.3 .1z"/>
<path d="M64.1 158.1l2.4 .1z"/>
<path d="M56.2 158.1h2.4z"/>
<path d="M64.1 158.1h2.4z"/>
<path d="M56.3 158.1h2.3z"/>
<path d="M64.1 158.1h2.3z"/>
<path d="M56.3 158l2.3 .1z"/>
<path d="M64 158l2.4 .1z"/>
<path d="M56.3 158l2.4 .1z"/>
<path d="M56.3 158h2.5z"/>
<path d="M63.9 158h2.5z"/>
<path d="M56.3 157.9l2.5 .1z"/>
<path d="M63.9 157.9l2.4 .1z"/>
<path d="M56.4 157.9l2.4 .1z"/>
<path d="M63.8 157.9l2.5 .1z"/>
<path d="M56.4 157.9h2.5z"/>
<path d="M63.8 157.9h2.5z"/>
<path d="M56.4 157.9h2.6z"/>
<path d="M63.7 157.9h2.6z"/>
<path d="M56.5 157.8l2.5 .1z"/>
<path d="M63.6 157.8l2.6 .1z"/>
<path d="M56.5 157.8h2.6z"/>
<path d="M63.6 157.8h2.6z"/>
<path d="M63.5 157.8h2.7z"/>
<path d="M56.5 157.7l2.7 .1z"/>
<path d="M63.4 157.7l2.7 .1z"/>
<path d="M56.6 157.7h2.7z"/>
<path d="M63.4 157.7h2.7z"/>
<path d="M63.3 157.7h2.8z"/>
<path d="M56.6 157.6l2.8 .1z"/>
<path d="M63.3 157.6l2.8 .1z"/>
<path d="M56.6 157.6l2.9 .1z"/>
<path d="M63.2 157.6l2.8 .1z"/>
<path d="M56.7 157.6h2.8z"/>
<path d="M63.1 157.6h2.9z"/>
<path d="M56.7 157.6h2.9z"/>
<path d="M56.7 157.5l3 .1z"/>
<path d="M63 157.5l3 .1z"/>
<path d="M56.8 157.5l2.9 .1z"/>
<path d="M62.9 157.5l3 .1z"/>
<path d="M56.8 157.5h3z"/>
<path d="M62.8 157.5h3.1z"/>
<path d="M56.8 157.5h3.1z"/>
<path d="M56.9 157.4l3.1 .1z"/>
<path d="M62.7 157.4l3.2 .1z"/>
<path d="M56.9 157.4l3.2 .1z"/>
<path d="M62.6 157.4l3.2 .1z"/>
<path d="M56.9 157.4h3.3z"/>
<path d="M62.4 157.4h3.4z"/>
<path d="M56.9 157.4h3.4z"/>
<path d="M62.3 157.4h3.5z"/>
<path d="M56.9 157.4h3.6z"/>
<path d="M62.2 157.4h3.5z"/>
<path d="M57 157.3l3.6 .1z"/>
<path d="M62 157.3l3.7 .1z"/>
<path d="M57 157.3h3.9z"/>
<path d="M61.8 157.3h3.9z"/>
<path d="M57.1 157.3h8.6z"/>
<path d="M57.1 157.2l8.5 .1z"/>
<path d="M57.1 157.2h8.5z"/>
<path d="M57.2 157.2h8.3z"/>
<path d="M57.2 157.1l8.3 .1z"/>
<path d="M57.2 157.1l8.2 .1z"/>
<path d="M57.3 157.1h8.1z"/>
<path d="M57.3 157l8.1 .1z"/>
<path d="M57.4 157l7.9 .1z"/>
<path d="M57.4 157h7.9z"/>
<path d="M57.5 156.9l7.7 .1z"/>
<path d="M57.5 156.9h7.7z"/>
<path d="M57.6 156.9h7.5z"/>
<path d="M57.6 156.8l7.5 .1z"/>
<path d="M57.7 156.8h7.4z"/>
<path d="M57.7 156.8h7.3z"/>
<path d="M57.8 156.7l7.1 .1z"/>
<path d="M57.9 156.7h7z"/>
<path d="M57.9 156.7h6.9z"/>
<path d="M58 156.6l6.8 .1z"/>
<path d="M58 156.6l6.7 .1z"/>
<path d="M58 156.6h6.7z"/>
<path d="M58.1 156.5l6.5 .1z"/>
<path d="M58.2 156.5h6.4z"/>
<path d="M58.2 156.5h6.3z"/>
<path d="M58.3 156.5h6.2z"/>
<path d="M58.3 156.4l6.1 .1z"/>
<path d="M58.4 156.4h5.9z"/>
<path d="M58.4 156.4h5.8z"/>
<path d="M58.5 156.3l5.7 .1z"/>
<path d="M58.6 156.3l5.5 .1z"/>
<path d="M58.6 156.3h5.5z"/>
<path d="M58.7 156.3h5.4z"/>
<path d="M58.8 156.2l5.2 .1z"/>
<path d="M58.8 156.2l5.1 .1z"/>
<path d="M58.8 156.2h5z"/>
<path d="M58.9 156.1l4.9 .1z"/>
<path d="M59 156.1l4.7 .1z"/>
<path d="M59.1 156.1h4.5z"/>
<path d="M59.1 156.1h4.4z"/>
<path d="M59.2 156.1h4.3z"/>
<path d="M59.3 156l4.1 .1z"/>
<path d="M59.4 156h3.9z"/>
<path d="M59.5 156h3.7z"/>
<path d="M59.5 156h3.6z"/>
<path d="M59.6 155.9l3.4 .1z"/>
<path d="M59.7 155.9h3.3z"/>
<path d="M59.9 155.9h3z"/>
<path d="M59.9 155.9h2.8z"/>
<path d="M60.1 155.8l2.5 .1z"/>
<path d="M60.2 155.8l2.3 .1z"/>
<path d="M60.4 155.8h1.9z"/>
<path d="M60.5 155.7l1.6 .1z"/>
<path d="M60.8 155.7l1.1 .1z"/>
<path d="M71.5 166.6h4.5z"/>
<path d="M71.5 166.5l4.5 .1z"/>
<path d="M71.5 166.5h4.5z"/>
<path d="M71.5 166.4l4.5 .1z"/>
<path d="M71.5 166.4h4.5z"/>
<path d="M71.5 166.3l4.5 .1z"/>
<path d="M71.5 166.3h4.5z"/>
<path d="M71.5 166.2l4.5 .1z"/>
<path d="M71.5 166.2h4.5z"/>
<path d="M71.5 166.1l4.5 .1z"/>
<path d="M71.5 166.1h4.5z"/>
<path d="M71.5 166l4.5 .1z"/>
<path d="M71.5 166h4.5z"/>
<path d="M71.5 165.9l4.5 .1z"/>
<path d="M71.5 165.9h4.5z"/>
<path d="M73.2 164.6h.1z"/>
<path d="M74.3 164.6h.1z"/>
<path d="M73.2 164.5l.1 .1z"/>
<path d="M74.2 164.5l.2 .1z"/>
<path d="M74.1 164.5l.4 .1z"/>
<path d="M73.2 164.5h.1z"/>
<path d="M74.1 164.5h.2z"/>
<path d="M74.3 164.5h.2z"/>
<path d="M74.1 164.5h.1z"/>
<path d="M73.2 164.4l.1 .1z"/>
<path d="M74.3 164.4l.1 .1z"/>
<path d="M73.1 164.4h1.1z"/>
<path d="M74.2 164.4h.2z"/>
<path d="M74.2 164.3l.2 .1z"/>
<path d="M74.2 164.3h.2z"/>
<path d="M74.4 164.3h.1z"/>
<path d="M74.1 164.3h.1z"/>
<path d="M74.1 164.2l.2 .1z"/>
<path d="M74.3 164.2l.2 .1z"/>
<path d="M74.1 164.2l.4 .1z"/>
<path d="M74.2 164.2h.2z"/>
<path d="M73 163.8h.1z"/>
<path d="M74.4 163.8h.1z"/>
<path d="M73 163.7h.2z"/>
<path d="M74.4 163.7h.1z"/>
<path d="M73.7 163.1h.2z"/>
<path d="M73.7 163h.1z"/>
<path d="M73.6 162.6l.6 .1z"/>
<path d="M73.6 162.6h.6z"/>
<path d="M73.6 162.6h.5z"/>
<path d="M73.6 162.5l.5 .1z"/>
<path d="M74.6 162.3h.2z"/>
<path d="M72.9 162.2l.1 .1z"/>
<path d="M74.5 162.2l.3 .1z"/>
<path d="M72.8 162.1l.1 .1z"/>
<path d="M74.6 162.1l.1 .1z"/>
<path d="M72.8 162.1h.1z"/>
<path d="M74.6 162.1h.2z"/>
<path d="M74.6 162l.2 .1z"/>
<path d="M72.7 161.9h2z"/>
<path d="M72.7 161.9h2.1z"/>
<path d="M74.5 161.8l.3 .1z"/>
<path d="M72.7 161.8h2.1z"/>
<path d="M72.9 161.8h1.9z"/>
<path d="M74.6 161.7l.2 .1z"/>
<path d="M73 161.7h.2z"/>
<path d="M74.5 161.7h.2z"/>
<path d="M72.9 161.7h.3z"/>
<path d="M73.6 161.7h.4z"/>
<path d="M74.4 161.7h.2z"/>
<path d="M73 161.6l.5 .1z"/>
<path d="M73.9 161.6l.5 .1z"/>
<path d="M73 161.6h.2z"/>
<path d="M73.3 161.6h.8z"/>
</g>
<g fill="none" stroke="#800000" stroke-width=".21">
<path d="M101.6 73h2.5M142.2 73h5.1M142.2 75.6h5.1M142.2 78.1h5.1M175.3 73h5M175.3 75.6h5M175.3 78.1h5M215.9 75.6h2.5M142.2 80.6h5.1M142.2 83.2h5.1M142.2 85.7h5.1M142.2 88.3h5.1"/>
<path d="M142.2 90.8h5.1M142.2 93.3h5.1M142.2 95.9h5.1M142.2 98.4h5.1M175.3 80.6h5M175.3 83.2h5M175.3 85.7h5M175.3 88.3h5M175.3 90.8h5M175.3 93.3h5M175.3 95.9h5M175.3 98.4h5"/>
<path d="M142.2 101h5.1M142.2 103.5h5.1M142.2 106h5.1M142.2 108.6h5.1M142.2 111.1h5.1M142.2 113.7h5.1M142.2 116.2h5.1M142.2 118.7h5.1M175.3 101h5M175.3 103.5h5M175.3 106h5M175.3 108.6h5"/>
<path d="M175.3 111.1h5M175.3 113.7h5M175.3 116.2h5M175.3 118.7h5M142.2 121.3h5.1M175.3 121.3h5M43.5 165.1h.5M43.5 165h.5M43.5 164.9h.5M43.5 164.8h.5M43.5 164.7h.5M43.5 165.2h.6"/>
<path d="M43.5 165.2h.5M43.5 164.6h.5M43.5 164.5h.6M43.5 165.4h.6M43.5 165.3h.6M43.5 165.5h.7M43.6 165.6h.6M43.6 165.5h.6M43.6 164.3h.6M43.6 165.6l.7 .1M43.6 164.1h.7M43.6 165.7h.7"/>
<path d="M43.6 165.7l.7 .1M43.7 165.8h.7M43.7 165.8l.7 .1M43.7 165.9h.8M43.8 165.9l.8 .1M43.8 166h.9M43.8 166.1h1M43.9 166.1h1M43.9 166.2h1.2M44 166.2h1.5M44 166.3h1.5M44 164.7h-.5"/>
<path d="M44 163.5h1.5M44.1 166.3h1.4M44.1 163.5h1.4M44.1 164.5h-.6M44.1 164.4h-.6M44.2 166.4h1.3M44.2 163.4h1.3M44.2 164.3h-.7M44.2 164.2h-.6M44.3 166.5h1.2M44.3 164.1h-.7M44.3 163.3h1.2"/>
<path d="M44.4 166.5h1.1M44.4 163.3h1.1M44.4 164h-.7M44.4 163.9l-.7 .1M44.5 166.6h1M44.5 163.2h1M44.5 163.9h-.8M44.6 166.6h.9M44.6 163.8l-.8 .1M44.6 163.2h.9M44.7 163.8h-.9M44.7 166.7h.8"/>
<path d="M44.7 163.1h.8M44.7 163.7h-.9M44.9 163.1h.6M44.9 163.7h-1M44.9 166.7h.6M45.1 163.6h-1.2M45.5 163.6h-1.5M46.7 165.1h1.6M46.7 165h1.6M46.7 164.9h1.6M46.7 164.8h1.6M46.7 164.7h1.6"/>
<path d="M46.7 165.2l.6 .1M46.7 165.2h.5M46.7 164.6h1.6M46.7 164.6h.5M46.7 165.3h.6M46.7 164.5h.6M46.7 165.4h.6M46.7 164.4h.6M46.7 165.5h.7M46.8 165.5h.6M46.8 164.3h.6M46.8 165.6h.6"/>
<path d="M46.8 165.7h.7M46.8 165.6l.7 .1M46.8 164.1h.7M46.8 165.7l.7 .1M46.9 165.8h.7M46.9 165.8l.7 .1M46.9 165.9h.8M47 165.9h.8M47 166h.9M47 166.1h.9M47.1 166.1h1M47.1 166.2h1.2"/>
<path d="M47.2 166.2h1.5M47.2 166.3h1.5M47.2 163.5h1.5M47.3 166.3h1.4M47.3 164.5h-.6M47.3 163.5h1.4M47.3 164.4h-.6M47.3 166.4h1.4M47.3 164.3h-.6M47.3 163.4h1.4M47.4 163.4h1.3M47.4 166.4h1.3"/>
<path d="M47.4 164.2h-.6M47.5 166.5h1.2M47.5 164.1h-.7M47.5 163.3h1.2M47.5 164l-.7 .1M47.6 166.5h1.1M47.6 163.3h1.1M47.6 164h-.7M47.6 163.9l-.7 .1M47.7 166.6h1M47.7 163.2h1M47.7 163.9h-.8"/>
<path d="M47.8 166.6h.9M47.8 163.8l-.8 .1M47.8 163.2h.9M47.9 163.8h-.9M47.9 166.7h.8M47.9 163.7h-.9M47.9 163.1h.8M48 163.1h.7M48.1 163.7h-1M48.1 166.7h.6M48.3 163.6h-1.2M48.3 165.1l-1.6 .1"/>
<path d="M48.7 163.6h-1.5"/>
</g>
<path d="M218.4 75a.96 .96 0 0 1 1.6 0 .96 .96 0 0 1-.5 1.5 .96 .96 0 0 1-1.3-.9h.4a.56 .56 0 0 1 .8-.5 .56 .56 0 0 1 .1 .9 .56 .56 0 0 1-.8-.2l-.1-.2h-.4z" fill-rule="evenodd" fill="#800000" stroke="#800000" stroke-width=".21"/>
<path d="M287 174.6v-165.1h-276.8v190.5h215.8" fill="none" stroke="#800000" stroke-width=".32"/>
<path d="M226 174.6h61v25.4h-61z" fill="none" stroke="#800000" stroke-width=".61"/>
<path d="M226 182.2h61" fill="none" stroke="#800000" stroke-width=".42"/>
<path d="M147.3 70.5h28v53.3h-28zM158.7 70.5a2.54 2.54 0 0 0 2.6 2.5 2.54 2.54 0 0 0 2.5-2.5" fill="none" stroke="#800000" stroke-width=".25"/>
<g fill="none" stroke="#008000" stroke-width=".21">
<path d="M104.1 73h38.1M114.3 78.1h27.9M114.3 75.6h27.9M180.3 73h35.6M180.3 78.1h22.9M180.3 75.6h35.6M114.3 80.6h27.9M121.9 90.8h20.3M121.9 93.3h20.3M121.9 95.9h20.3M121.9 98.4h20.3M121.9 83.2h20.3"/>
<path d="M121.9 85.7h20.3M121.9 88.3h20.3M180.3 90.8h22.9M180.3 93.3h22.9M180.3 95.9h22.9M180.3 98.4h22.9M180.3 83.2h22.9M180.3 85.7h22.9M180.3 88.3h22.9M180.3 80.6h22.9M121.9 101h20.3M121.9 103.5h20.3"/>
<path d="M121.9 106h20.3M121.9 108.6h20.3M121.9 111.1h20.3M121.9 113.7h20.3M121.9 116.2h20.3M121.9 118.7h20.3M180.3 101h22.9M180.3 103.5h22.9M180.3 106h22.9M180.3 108.6h22.9M180.3 111.1h22.9M180.3 113.7h22.9"/>
<path d="M180.3 116.2h22.9M180.3 118.7h22.9M121.9 121.3h20.3M180.3 121.3h22.9"/>
</g>
<text font-size="9.1" fill="#008000" x="17.8" y="22.2">DIP Pinout</text>
<text font-size="7.2" fill="#800000" x="228.6" y="181">mbed</text>
<g font-size="3.6" fill="#800000">
<text x="162.6" y="113.7" transform="rotate(-90 162.6 113.7)">mbed Microcontroller</text>
<text x="251.4" y="187.3">mbed-005.1</text>
</g>
<g font-size="3.1" fill="#800000">
<text x="251.4" y="192.4">03/02/2017</text>
<text x="251.4" y="197.5">5/5</text>
<text x="267.7" y="192.4">09:57</text>
</g>
<g font-size="2.5" fill="#505050">
<text x="147.3" y="69.2">IC8</text>
<text x="106.7" y="75.6">VIN</text>
<text x="218.4" y="73">EXT_3V3</text>
<text x="222.5" y="77.5" transform="rotate(-90 222.5 77.5)">+5V</text>
<text x="106.7" y="80.7">IF_NRESET_EXT</text>
<text x="106.7" y="78.1">VBAT</text>
<text x="116.8" y="83.2">DIP5</text>
<text x="205.7" y="83.2">RD-</text>
<text x="205.7" y="78.1">IF_D-</text>
<text x="205.7" y="80.7">IF_D+</text>
<text x="116.8" y="85.7">DIP6</text>
<text x="116.8" y="88.3">DIP7</text>
<text x="205.7" y="85.7">RD+</text>
<text x="205.7" y="88.3">TD-</text>
<text x="116.8" y="90.8">DIP8</text>
<text x="116.8" y="93.3">DIP9</text>
<text x="116.8" y="95.9">DIP10</text>
<text x="205.7" y="93.3">TGT_D-</text>
<text x="205.7" y="95.9">TGT_D+</text>
<text x="205.7" y="90.8">TD+</text>
<text x="116.8" y="98.4">DIP11</text>
<text x="116.8" y="101">DIP12</text>
<text x="205.7" y="101">DIP29</text>
<text x="205.7" y="98.4">DIP30</text>
<text x="116.8" y="103.5">DIP13</text>
<text x="116.8" y="106">DIP14</text>
<text x="205.7" y="106">DIP27</text>
<text x="205.7" y="103.5">DIP28</text>
<text x="116.8" y="108.6">DIP15</text>
<text x="116.8" y="111.1">DIP16</text>
<text x="116.8" y="113.7">DIP17</text>
<text x="205.7" y="113.7">DIP24</text>
<text x="205.7" y="111.1">DIP25</text>
<text x="205.7" y="108.6">DIP26</text>
<text x="116.8" y="116.2">DIP18</text>
<text x="116.8" y="118.7">DIP19</text>
<text x="205.7" y="118.7">DIP22</text>
<text x="205.7" y="116.2">DIP23</text>
<text x="116.8" y="121.3">DIP20</text>
<text x="205.7" y="121.3">DIP21</text>
</g>
<g font-size="2.5" fill="#800000">
<text x="228.6" y="187.3">Project-Version:</text>
<text x="228.6" y="192.4">Date / Time:</text>
<text x="228.6" y="197.5">Sheet:</text>
</g>
<g font-size="2" fill="#800000">
<text x="148.6" y="75.6">Vin</text>
<text x="148.6" y="73">Gnd</text>
<text x="170" y="73.2">Vout</text>
<text x="171.6" y="75.7">Vu</text>
<text x="148.6" y="80.7">nR</text>
<text x="148.6" y="83.2">5</text>
<text x="148.6" y="78.1">Vb</text>
<text x="170.4" y="83.3">RD-</text>
<text x="171" y="80.8">IF+</text>
<text x="171.5" y="78.3">IF-</text>
<text x="148.6" y="85.7">6</text>
<text x="148.6" y="88.3">7</text>
<text x="169.9" y="85.9">RD+</text>
<text x="170.6" y="88.4">TD-</text>
<text x="148.6" y="90.8">8</text>
<text x="148.6" y="93.3">9</text>
<text x="148.6" y="95.9">10</text>
<text x="170.1" y="91">TD+</text>
<text x="171.9" y="93.5">D-</text>
<text x="148.6" y="98.4">11</text>
<text x="148.6" y="101">12</text>
<text x="171.4" y="96">D+</text>
<text x="171.7" y="101.1">29</text>
<text x="171.7" y="98.6">30</text>
<text x="148.6" y="103.5">13</text>
<text x="148.6" y="106">14</text>
<text x="171.7" y="106.2">27</text>
<text x="171.7" y="103.7">28</text>
<text x="148.6" y="108.6">15</text>
<text x="148.6" y="111.1">16</text>
<text x="148.6" y="113.7">17</text>
<text x="171.7" y="113.8">24</text>
<text x="171.7" y="111.3">25</text>
<text x="171.7" y="108.7">26</text>
<text x="148.6" y="116.2">18</text>
<text x="148.6" y="118.7">19</text>
<text x="171.7" y="118.9">22</text>
<text x="171.7" y="116.4">23</text>
<text x="148.6" y="121.3">20</text>
<text x="171.7" y="121.4">21</text>
</g>
</svg>
